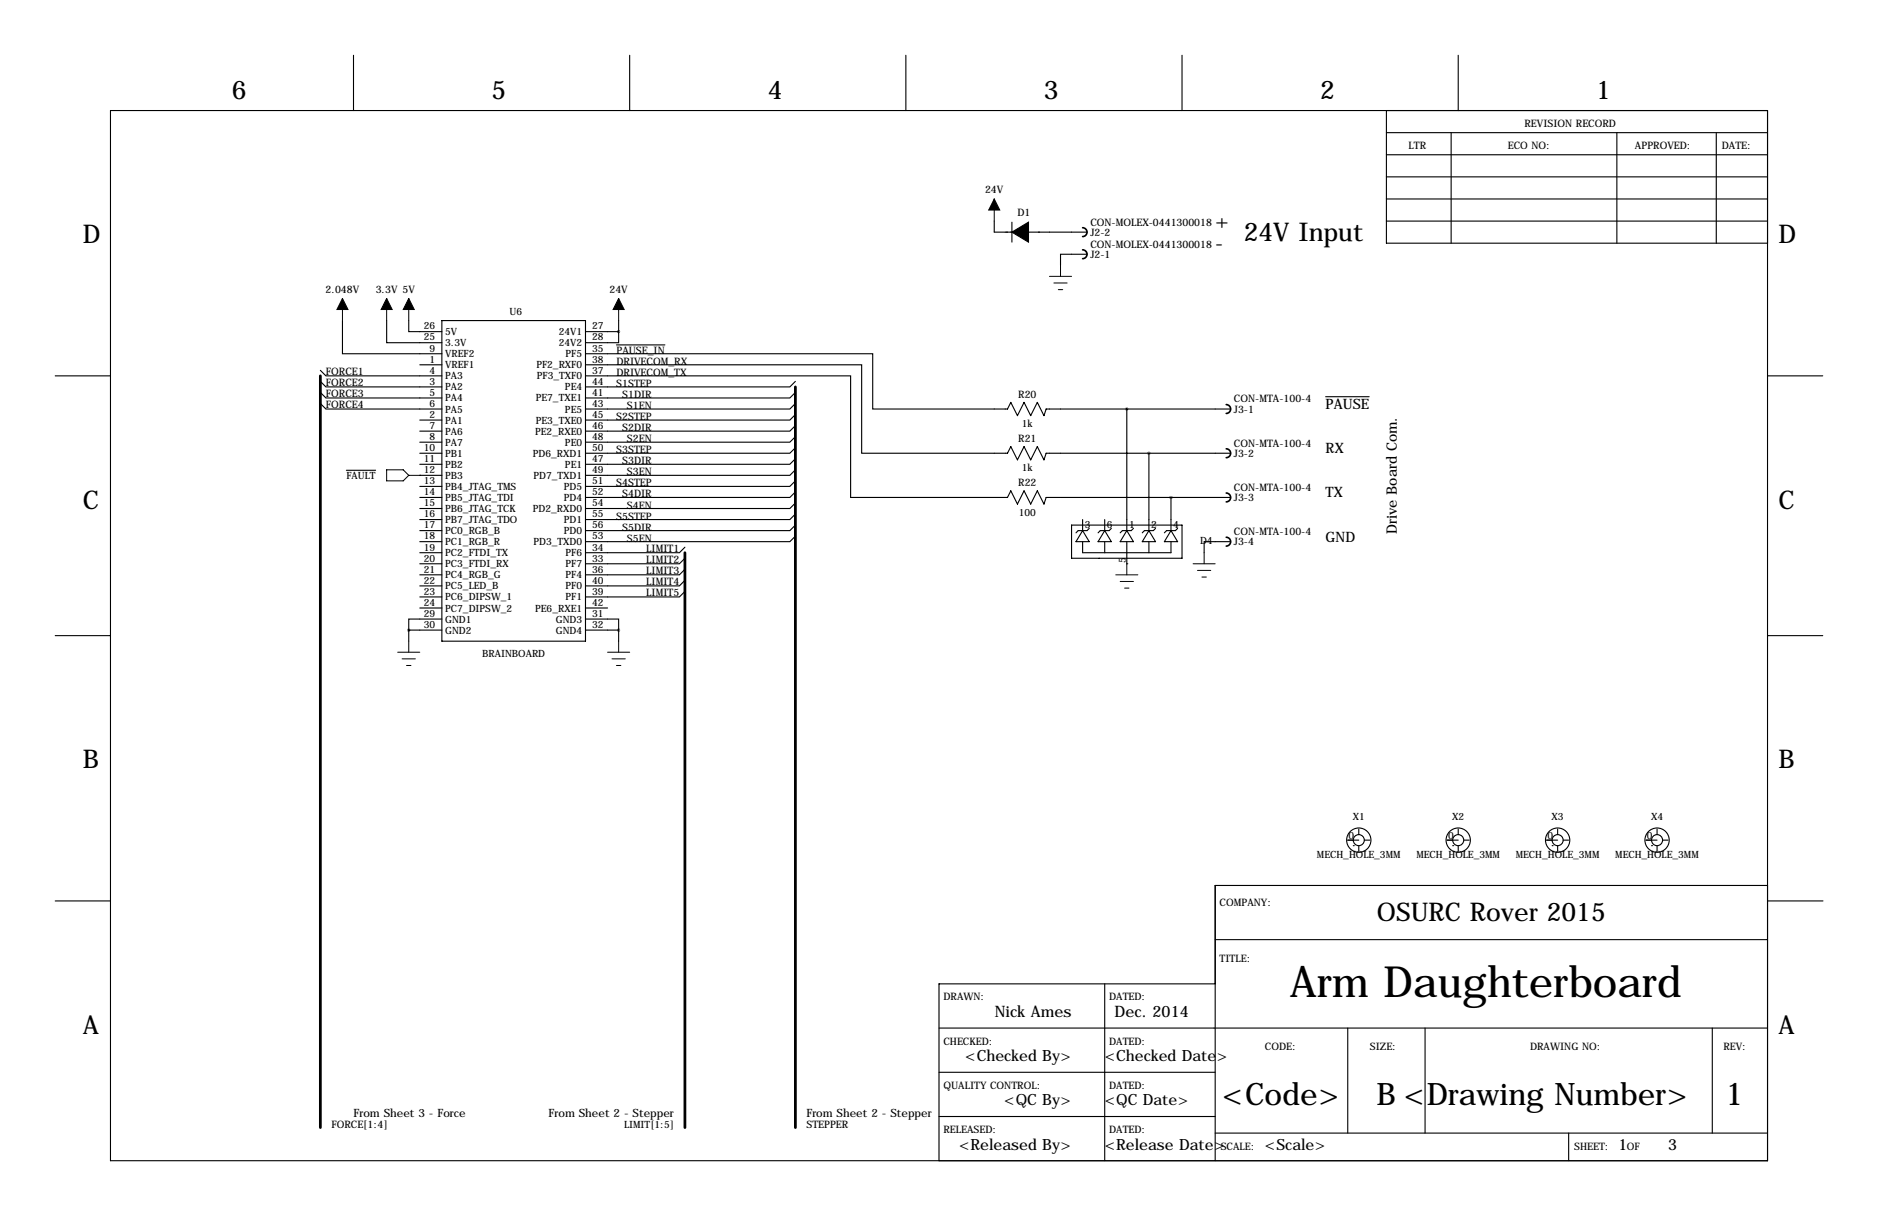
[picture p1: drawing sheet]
<svg xmlns="http://www.w3.org/2000/svg" width="432mm" height="279mm" viewBox="0 0 432 279" stroke-linecap="round" stroke-linejoin="round" font-family="sans-serif">
<g fill="none" stroke="#000" stroke-width=".25">
<path d="M81.3 12.7v12.7M144.8 12.7v12.7M208.3 12.7v12.7M271.8 12.7v12.7M335.3 12.7v12.7M25.4 25.4h381v241.3h-381zM318.8 30.5h87.6M318.8 35.6h87.6M318.8 25.4v30.5h87.6M333.7 30.5v25.4M371.8 30.5v25.4M394.6 30.5v25.4"/>
<path d="M228.6 50.8v2.5h21.3M232.7 51.1v4.5M249.9 58.4h-6.1v2.6M318.8 45.7h87.6M318.8 50.8h87.6M318.8 40.6h87.6M78.7 73.7v7.6h22.9M88.9 73.7v5h12.7M94 73.7v2.5h7.6M101.6 73.7h33v73.6h-33zM134.6 76.2h7.6M141.7 79.2h11.2"/>
<path d="M142.2 76.2v2.5h-7.6M142.2 73.7v2.5M12.7 86.4h12.7M73.7 85.1l1.2 1.3h26.7M73.7 87.6l1.2 1.3h26.7M73.7 90.2l1.2 1.2h26.7M73.7 92.7l1.2 1.3h26.7M96.5 83.8h5.1M96.5 96.5h5.1M96.5 99.1h5.1M134.6 81.3h66.1v12.7h30.9l.8-1.5 1.5 3 1.6-3 1.5 3 1.5-3 1.5 3 .5-1.5h42.5M134.6 83.8h63.5v20.3h33.5l.8-1.5 1.5 3.1 1.6-3.1 1.5 3.1 1.5-3.1 1.5 3.1 .5-1.6h42.5"/>
<path d="M134.6 86.4h61v27.9h36l.8-1.5 1.5 3 1.6-3 1.5 3 1.5-3 1.5 3 .5-1.5h42.5M182.9 87.6l-1.3 1.3h-47M182.9 95.2l-1.3 1.3h-47M182.9 90.2l-1.3 1.2h-47M182.9 97.8l-1.3 1.3h-47M182.9 92.7l-1.3 1.3h-47M259.1 94v27.9M304.8 91.2h10M406.4 86.4h12.7M79.6 108.1h6.8M96.5 109.2h.1M96.5 104.1h5.1"/>
<path d="M96.5 114.3h5.1M96.5 101.6h5.1M96.5 106.7h5.1M96.5 109.2h5.1M96.5 111.8h5.1M96.5 116.8h5.1M96.5 119.4h5.1M182.9 102.9l-1.3 1.2h-47M182.9 110.5l-1.3 1.3h-47M182.9 118.1l-1.3 1.3h-47M182.9 105.4l-1.3 1.3h-47M182.9 113l-1.3 1.3h-47"/>
<path d="M182.9 100.3l-1.3 1.3h-47M182.9 107.9l-1.3 1.3h-47M182.9 115.6l-1.3 1.2h-47M248.9 119.4v2.5M254 119.4v2.5M264.2 104.1v17.8M269.2 114.3v7.6M96.5 124.5h5.1M96.5 121.9h5.1M96.5 127h5.1M96.5 129.5h5.1M96.5 132.1h5.1"/>
<path d="M96.5 134.6h5.1M96.5 137.2h5.1M96.5 139.7h5.1M134.6 139.7h5.1M157.5 125.7l-1.3 1.3h-21.6M157.5 128.3l-1.3 1.2h-21.6M157.5 130.8l-1.3 1.3h-21.6M157.5 133.3l-1.3 1.3h-21.6M157.5 135.9l-1.3 1.3h-21.6M182.9 120.7l-1.3 1.2h-47M182.9 123.2l-1.3 1.3h-47M246.4 120.7h25.4v7.6h-25.4z"/>
<path d="M248.9 121.9l1.5 2.6h-3zM248.9 124.5v2.5h20.3v-2.5M250.4 121.4l-.5 .5h-2l-.5 .5M254 124.5v2.5M254 121.9l1.5 2.6h-3zM255.5 121.4l-.5 .5h-2l-.5 .5M259.1 129.5h.1M259.1 121.9l1.5 2.6h-3zM259.1 124.5v5M260.6 121.4l-.5 .5h-2l-.5 .5M264.2 121.9l1.5 2.6h-3.1zM264.2 124.5v2.5"/>
<path d="M265.7 121.4l-.5 .5h-2.1l-.5 .5M269.2 121.9l1.6 2.6h-3.1zM270.8 121.4l-.5 .5h-2.1l-.5 .5M283 124.5h-6.1v2.5M12.7 146h12.7M94 144.8h7.6M94 144.8v2.5M101.6 142.2h-7.6v2.6M134.6 142.2h7.6v2.6M134.6 144.8h7.6M142.2 144.8v2.5M406.4 146h12.7"/>
<path d="M309.9 193h2.5M311.1 194.3h.1M312.4 190.5v1.3M312.4 194.3v1.3M313.7 193h1.3M332.7 193h2.6M334 194.3h.1M335.3 190.5v1.3M335.3 194.3v1.3M336.5 193h1.3M355.6 193h2.5M356.9 194.3h.1"/>
<path d="M358.1 190.5v1.3M358.1 194.3v1.3M359.4 193h1.3M378.5 193h2.5M379.7 194.3h.1M381 190.5v1.3M381 194.3v1.3M382.3 193h1.2M12.7 207h12.7M279.4 215.9h127M406.4 203.5h-127v63.2M406.5 207h12.7"/>
<path d="M215.9 236.2h190.5M254 226.1v40.6M279.4 226.1h-63.5v40.6M309.9 236.2v24.1M327.7 236.2v24.1M393.7 236.2v24.1M215.9 246.4h63.5M215.9 256.5h63.5M279.4 260.3h127M360.7 260.3v6.4"/>
<circle cx="312.4" cy="193" r="1.27"/>
<circle cx="312.4" cy="193" r="2.79"/>
<circle cx="335.3" cy="193" r="1.27"/>
<circle cx="335.3" cy="193" r="2.79"/>
<circle cx="358.1" cy="193" r="1.27"/>
<circle cx="358.1" cy="193" r="2.79"/>
<circle cx="381" cy="193" r="1.27"/>
<circle cx="381" cy="193" r="2.79"/>
</g>
<path d="M248.9 57.4a1.02 1.02 0 0 1 1 1 1.02 1.02 0 0 1-1 1M248.9 52.3a1.02 1.02 0 0 1 1 1 1.02 1.02 0 0 1-1 1.1M281.9 93a1.02 1.02 0 0 1 1.1 1 1.02 1.02 0 0 1-1.1 1M281.9 103.1a1.02 1.02 0 0 1 1.1 1 1.02 1.02 0 0 1-1.1 1.1M281.9 113.3a1.02 1.02 0 0 1 1.1 1 1.02 1.02 0 0 1-1.1 1M281.9 123.4a1.02 1.02 0 0 1 1.1 1.1 1.02 1.02 0 0 1-1.1 1" fill="none" stroke="#000" stroke-width=".38"/>
<path d="M232.7 53.3h3.8v2.3zM232.7 53.3l3.8-2.2v2.2z" fill="#000" stroke="#000" stroke-width=".25"/>
<g fill="none" stroke="#000" stroke-width=".23">
<path d="M228.6 45.7v5.1M78.7 68.6v5.1M88.9 68.6v5.1M94 68.6v5.1M142.2 68.6v5.1M241.3 63.5h5.1M242.3 65h3.1M243.3 66.5h1M243.8 61v2.5M88.9 107.9h3.8l1.3 1.3-1.3 1.3h-3.8zM94 109.2h2.5M256.5 132.1h5.1"/>
<path d="M257.6 133.6h3M258.6 135.1h1M259.1 129.5v2.6M274.3 129.5h5.1M275.3 131.1h3.1M276.4 132.6h1M276.9 127v2.5M91.4 149.9h5.1M92.5 151.4h3M93.5 152.9h1M94 147.3v2.6M139.7 149.9h5.1"/>
<path d="M140.7 151.4h3.1M141.7 152.9h1M142.2 147.3v2.6"/>
</g>
<path d="M228.6 45.7l1.3 2.6h-2.6zM78.7 68.6l1.3 2.5h-2.5zM88.9 68.6l1.3 2.5h-2.6zM94 68.6l1.2 2.5h-2.5zM142.2 68.6l1.3 2.5h-2.5z" fill="#000" stroke="#000" stroke-width=".23"/>
<path d="M269.2 114.3a.05 .05 0 0 0 .1 0 .05 .05 0 0 0-.1 0zM264.1 104.1a.05 .05 0 0 0 .1 0 .05 .05 0 0 0-.1 0zM142.2 144.8a.05 .05 0 0 0 .1 0 .05 .05 0 0 0-.1 0zM142.2 76.2a.05 .05 0 0 0 .1 0 .05 .05 0 0 0-.1 0z" fill="#000" stroke="#000" stroke-width=".63"/>
<path d="M73.7 86.4v172.7M182.9 88.9v170.2M157.5 127v132.1" fill="none" stroke="#000" stroke-width=".63"/>
<text font-size="9.9" x="296.6" y="229">Arm Daughterboard</text>
<text font-size="7.3" x="396.7" y="254">1</text>
<g font-size="7.1">
<text x="281" y="254">&lt;Code&gt;</text>
<text x="316.5" y="254">B &lt;Drawing Number&gt;</text>
</g>
<g font-size="5.9">
<text x="53.3" y="22.9">6</text>
<text x="113" y="22.9">5</text>
<text x="176.5" y="22.9">4</text>
<text x="240" y="22.9">3</text>
<text x="303.5" y="22.9">2</text>
<text x="367" y="22.9">1</text>
<text x="19" y="55.9">D</text>
<text x="286" y="55.4">24V Input</text>
<text x="408.9" y="55.9">D</text>
<text x="19" y="116.8">C</text>
<text x="408.9" y="116.8">C</text>
<text x="19" y="176.5">B</text>
<text x="408.9" y="176.5">B</text>
<text x="316.6" y="211.6">OSURC Rover 2015</text>
<text x="19" y="237.5">A</text>
<text x="408.9" y="237.5">A</text>
</g>
<g font-size="4.6">
<text x="279.4" y="52.4">+</text>
<text x="279.4" y="57.5">-</text>
</g>
<g font-size="3.6">
<text x="228.7" y="233.7">Nick Ames</text>
<text x="256.3" y="233.7">Dec. 2014</text>
<text x="221.9" y="243.8">&lt;Checked By&gt;</text>
<text x="254" y="243.8">&lt;Checked Date&gt;</text>
<text x="230.9" y="254">&lt;QC By&gt;</text>
<text x="254" y="254">&lt;QC Date&gt;</text>
<text x="220.5" y="264.1">&lt;Released By&gt;</text>
<text x="254" y="264.1">&lt;Release Date&gt;</text>
<text x="290.8" y="264.1">&lt;Scale&gt;</text>
<text x="372.1" y="264.1">1</text>
<text x="383.5" y="264.1">3</text>
</g>
<g font-size="3.3">
<text x="304.8" y="94">PAUSE</text>
<text x="304.8" y="104.1">RX</text>
<text x="304.8" y="114.3">TX</text>
<text x="304.8" y="124.5">GND</text>
<text x="321.2" y="122.7" transform="rotate(-90 321.2 122.7)">Drive Board Com.</text>
</g>
<g font-size="2.6">
<text x="81.3" y="256.5">From Sheet 3 - Force</text>
<text x="126.1" y="256.5">From Sheet 2 - Stepper</text>
<text x="185.4" y="256.5">From Sheet 2 - Stepper</text>
</g>
<g font-size="2.4">
<text x="350.5" y="29.2">REVISION RECORD</text>
<text x="323.8" y="34.3">LTR</text>
<text x="346.7" y="34.3">ECO NO:</text>
<text x="375.9" y="34.3">APPROVED:</text>
<text x="395.9" y="34.3">DATE:</text>
<text x="226.5" y="44.4">24V</text>
<text x="234" y="49.5">D1</text>
<text x="250.7" y="51.8">CON-MOLEX-0441300018</text>
<text x="250.7" y="59.3">J2-1</text>
<text x="250.7" y="56.9">CON-MOLEX-0441300018</text>
<text x="250.7" y="54.2">J2-2</text>
<text x="74.9" y="67.3">2.048V</text>
<text x="86.4" y="67.3">3.3V 5V</text>
<text x="140.1" y="67.3">24V</text>
<text x="141.7" y="81.3">PAUSE_IN</text>
<text x="141.7" y="83.8">DRIVECOM_RX</text>
<text x="74.9" y="86.1">FORCE1</text>
<text x="74.9" y="88.6">FORCE2</text>
<text x="141.7" y="88.9">S1STEP</text>
<text x="141.7" y="86.4">DRIVECOM_TX</text>
<text x="74.9" y="91.2">FORCE3</text>
<text x="74.9" y="93.7">FORCE4</text>
<text x="143.1" y="91.4">S1DIR</text>
<text x="144.2" y="94">S1EN</text>
<text x="234.1" y="91.4">R20</text>
<text x="283.7" y="94.8">J3-1</text>
<text x="283.7" y="92.5">CON-MTA-100-4</text>
<text x="141.7" y="96.5">S2STEP</text>
<text x="143.1" y="99.1">S2DIR</text>
<text x="144.2" y="101.6">S2EN</text>
<text x="234.1" y="101.6">R21</text>
<text x="141.7" y="104.1">S3STEP</text>
<text x="143.1" y="106.7">S3DIR</text>
<text x="283.7" y="105">J3-2</text>
<text x="283.7" y="102.6">CON-MTA-100-4</text>
<text x="141.7" y="111.8">S4STEP</text>
<text x="144.2" y="109.2">S3EN</text>
<text x="234.1" y="111.8">R22</text>
<text x="283.7" y="112.8">CON-MTA-100-4</text>
<text x="141.7" y="119.4">S5STEP</text>
<text x="143.1" y="114.3">S4DIR</text>
<text x="144.2" y="116.8">S4EN</text>
<text x="283.7" y="115.1">J3-3</text>
<text x="143.1" y="121.9">S5DIR</text>
<text x="144.2" y="124.5">S5EN</text>
<text x="283.7" y="125.3">J3-4</text>
<text x="283.7" y="122.9">CON-MTA-100-4</text>
<text x="148.6" y="126.7">LIMIT1</text>
<text x="148.6" y="129.3">LIMIT2</text>
<text x="148.6" y="131.8">LIMIT3</text>
<text x="148.6" y="134.4">LIMIT4</text>
<text x="148.6" y="136.9">LIMIT5</text>
<text x="280.4" y="208.3">COMPANY:</text>
<text x="280.4" y="221">TITLE:</text>
<text x="216.9" y="229.9">DRAWN:</text>
<text x="255" y="229.9">DATED:</text>
<text x="216.9" y="240">CHECKED:</text>
<text x="255" y="240">DATED:</text>
<text x="290.8" y="241.3">CODE:</text>
<text x="315" y="241.3">SIZE:</text>
<text x="351.8" y="241.3">DRAWING NO:</text>
<text x="396.2" y="241.3">REV:</text>
<text x="216.9" y="250.2">QUALITY CONTROL:</text>
<text x="255" y="250.2">DATED:</text>
<text x="76.2" y="259.1">FORCE[1:4]</text>
<text x="185.4" y="259.1">STEPPER</text>
<text x="216.9" y="260.3">RELEASED:</text>
<text x="255" y="260.3">DATED:</text>
<text x="280.7" y="264.2">SCALE:</text>
<text x="361.9" y="264.2">SHEET:</text>
<text x="374" y="264.2">OF</text>
</g>
<g font-size="2.3">
<text x="97.4" y="75.7">26</text>
<text x="102.4" y="77">5V</text>
<text x="117.2" y="72.4">U6</text>
<text x="128.5" y="77">24V1</text>
<text x="136.1" y="75.7">27</text>
<text x="97.4" y="78.2">25</text>
<text x="98.8" y="83.3">1</text>
<text x="98.8" y="80.8">9</text>
<text x="102.4" y="82.1">VREF2</text>
<text x="102.4" y="79.5">3.3V</text>
<text x="128.5" y="79.5">24V2</text>
<text x="130" y="82.1">PF5</text>
<text x="136.1" y="78.2">28</text>
<text x="136.1" y="80.8">35</text>
<text x="136.1" y="83.3">38</text>
<text x="98.8" y="85.9">4</text>
<text x="98.8" y="88.4">3</text>
<text x="102.4" y="84.6">VREF1</text>
<text x="102.4" y="87.2">PA3</text>
<text x="102.4" y="89.7">PA2</text>
<text x="123.3" y="84.6">PF2_RXF0</text>
<text x="123.4" y="87.2">PF3_TXF0</text>
<text x="129.9" y="89.7">PE4</text>
<text x="136.1" y="85.9">37</text>
<text x="136.1" y="88.4">44</text>
<text x="98.8" y="90.9">5</text>
<text x="98.8" y="93.5">6</text>
<text x="102.4" y="92.2">PA4</text>
<text x="102.4" y="94.8">PA5</text>
<text x="123.2" y="92.2">PE7_TXE1</text>
<text x="129.9" y="94.8">PE5</text>
<text x="136.1" y="90.9">41</text>
<text x="136.1" y="93.5">43</text>
<text x="98.8" y="96">2</text>
<text x="98.8" y="98.6">7</text>
<text x="98.8" y="101.1">8</text>
<text x="102.4" y="97.3">PA1</text>
<text x="102.4" y="99.9">PA6</text>
<text x="123.1" y="99.9">PE2_RXE0</text>
<text x="123.2" y="97.3">PE3_TXE0</text>
<text x="136.1" y="96">45</text>
<text x="136.1" y="98.6">46</text>
<text x="136.1" y="101.1">48</text>
<text x="235" y="98.1">1k</text>
<text x="97.4" y="103.6">10</text>
<text x="97.4" y="106.2">11</text>
<text x="102.4" y="102.4">PA7</text>
<text x="102.4" y="104.9">PB1</text>
<text x="102.4" y="107.5">PB2</text>
<text x="122.5" y="104.9">PD6_RXD1</text>
<text x="129.9" y="102.4">PE0</text>
<text x="129.9" y="107.5">PE1</text>
<text x="136.1" y="103.6">50</text>
<text x="136.1" y="106.2">47</text>
<text x="79.6" y="110">FAULT</text>
<text x="97.4" y="108.7">12</text>
<text x="97.4" y="111.3">13</text>
<text x="97.4" y="113.8">14</text>
<text x="102.4" y="110">PB3</text>
<text x="102.4" y="112.6">PB4_JTAG_TMS</text>
<text x="122.7" y="110">PD7_TXD1</text>
<text x="129.6" y="112.6">PD5</text>
<text x="136.1" y="108.7">49</text>
<text x="136.1" y="111.3">51</text>
<text x="136.1" y="113.8">52</text>
<text x="235" y="108.3">1k</text>
<text x="97.4" y="116.3">15</text>
<text x="97.4" y="118.9">16</text>
<text x="102.4" y="115.1">PB5_JTAG_TDI</text>
<text x="102.4" y="117.6">PB6_JTAG_TCK</text>
<text x="122.5" y="117.6">PD2_RXD0</text>
<text x="129.6" y="115.1">PD4</text>
<text x="136.1" y="116.3">54</text>
<text x="136.1" y="118.9">55</text>
<text x="234.2" y="118.5">100</text>
<text x="97.4" y="121.4">17</text>
<text x="97.4" y="124">18</text>
<text x="102.4" y="120.2">PB7_JTAG_TDO</text>
<text x="102.4" y="122.7">PC0_RGB_B</text>
<text x="102.4" y="125.3">PC1_RGB_R</text>
<text x="122.7" y="125.3">PD3_TXD0</text>
<text x="129.6" y="120.2">PD1</text>
<text x="129.6" y="122.7">PD0</text>
<text x="136.1" y="121.4">56</text>
<text x="136.1" y="124">53</text>
<text x="249.4" y="121.4">3</text>
<text x="254.5" y="121.4">6</text>
<text x="259.6" y="121.4">1</text>
<text x="264.7" y="121.4">2</text>
<text x="269.7" y="121.4">4</text>
<text x="275.9" y="125">D4</text>
<text x="97.4" y="126.5">19</text>
<text x="97.4" y="129">20</text>
<text x="97.4" y="131.6">21</text>
<text x="102.4" y="127.8">PC2_FTDI_TX</text>
<text x="102.4" y="130.3">PC3_FTDI_RX</text>
<text x="130" y="127.8">PF6</text>
<text x="130" y="130.3">PF7</text>
<text x="136.1" y="126.5">34</text>
<text x="136.1" y="129">33</text>
<text x="136.1" y="131.6">36</text>
<text x="258.8" y="129.3" transform="rotate(-90 258.8 129.3)">5</text>
<text x="97.4" y="134.1">22</text>
<text x="97.4" y="136.7">23</text>
<text x="102.4" y="132.9">PC4_RGB_G</text>
<text x="102.4" y="135.4">PC5_LED_B</text>
<text x="102.4" y="138">PC6_DIPSW_1</text>
<text x="130" y="132.9">PF4</text>
<text x="130" y="135.4">PF0</text>
<text x="130" y="138">PF1</text>
<text x="136.1" y="134.1">40</text>
<text x="136.1" y="136.7">39</text>
<text x="97.4" y="139.2">24</text>
<text x="97.4" y="141.7">29</text>
<text x="102.4" y="140.5">PC7_DIPSW_2</text>
<text x="102.4" y="143">GND1</text>
<text x="123.1" y="140.5">PE6_RXE1</text>
<text x="127.8" y="143">GND3</text>
<text x="136.1" y="141.7">31</text>
<text x="136.1" y="139.2">42</text>
<text x="97.4" y="144.3">30</text>
<text x="102.4" y="145.6">GND2</text>
<text x="127.8" y="145.6">GND4</text>
<text x="136.1" y="144.3">32</text>
<text x="110.9" y="151">BRAINBOARD</text>
<text x="311" y="188.5">X1</text>
<text x="333.9" y="188.5">X2</text>
<text x="356.8" y="188.5">X3</text>
<text x="379.6" y="188.5">X4</text>
<text x="302.8" y="197.2">MECH_HOLE_3MM</text>
<text x="310.1" y="192.8">0</text>
<text x="325.7" y="197.2">MECH_HOLE_3MM</text>
<text x="332.9" y="192.8">0</text>
<text x="348.5" y="197.2">MECH_HOLE_3MM</text>
<text x="355.8" y="192.8">0</text>
<text x="371.4" y="197.2">MECH_HOLE_3MM</text>
<text x="378.7" y="192.8">0</text>
<text x="143.5" y="259.1">LIMIT[1:5]</text>
</g>
</svg>
